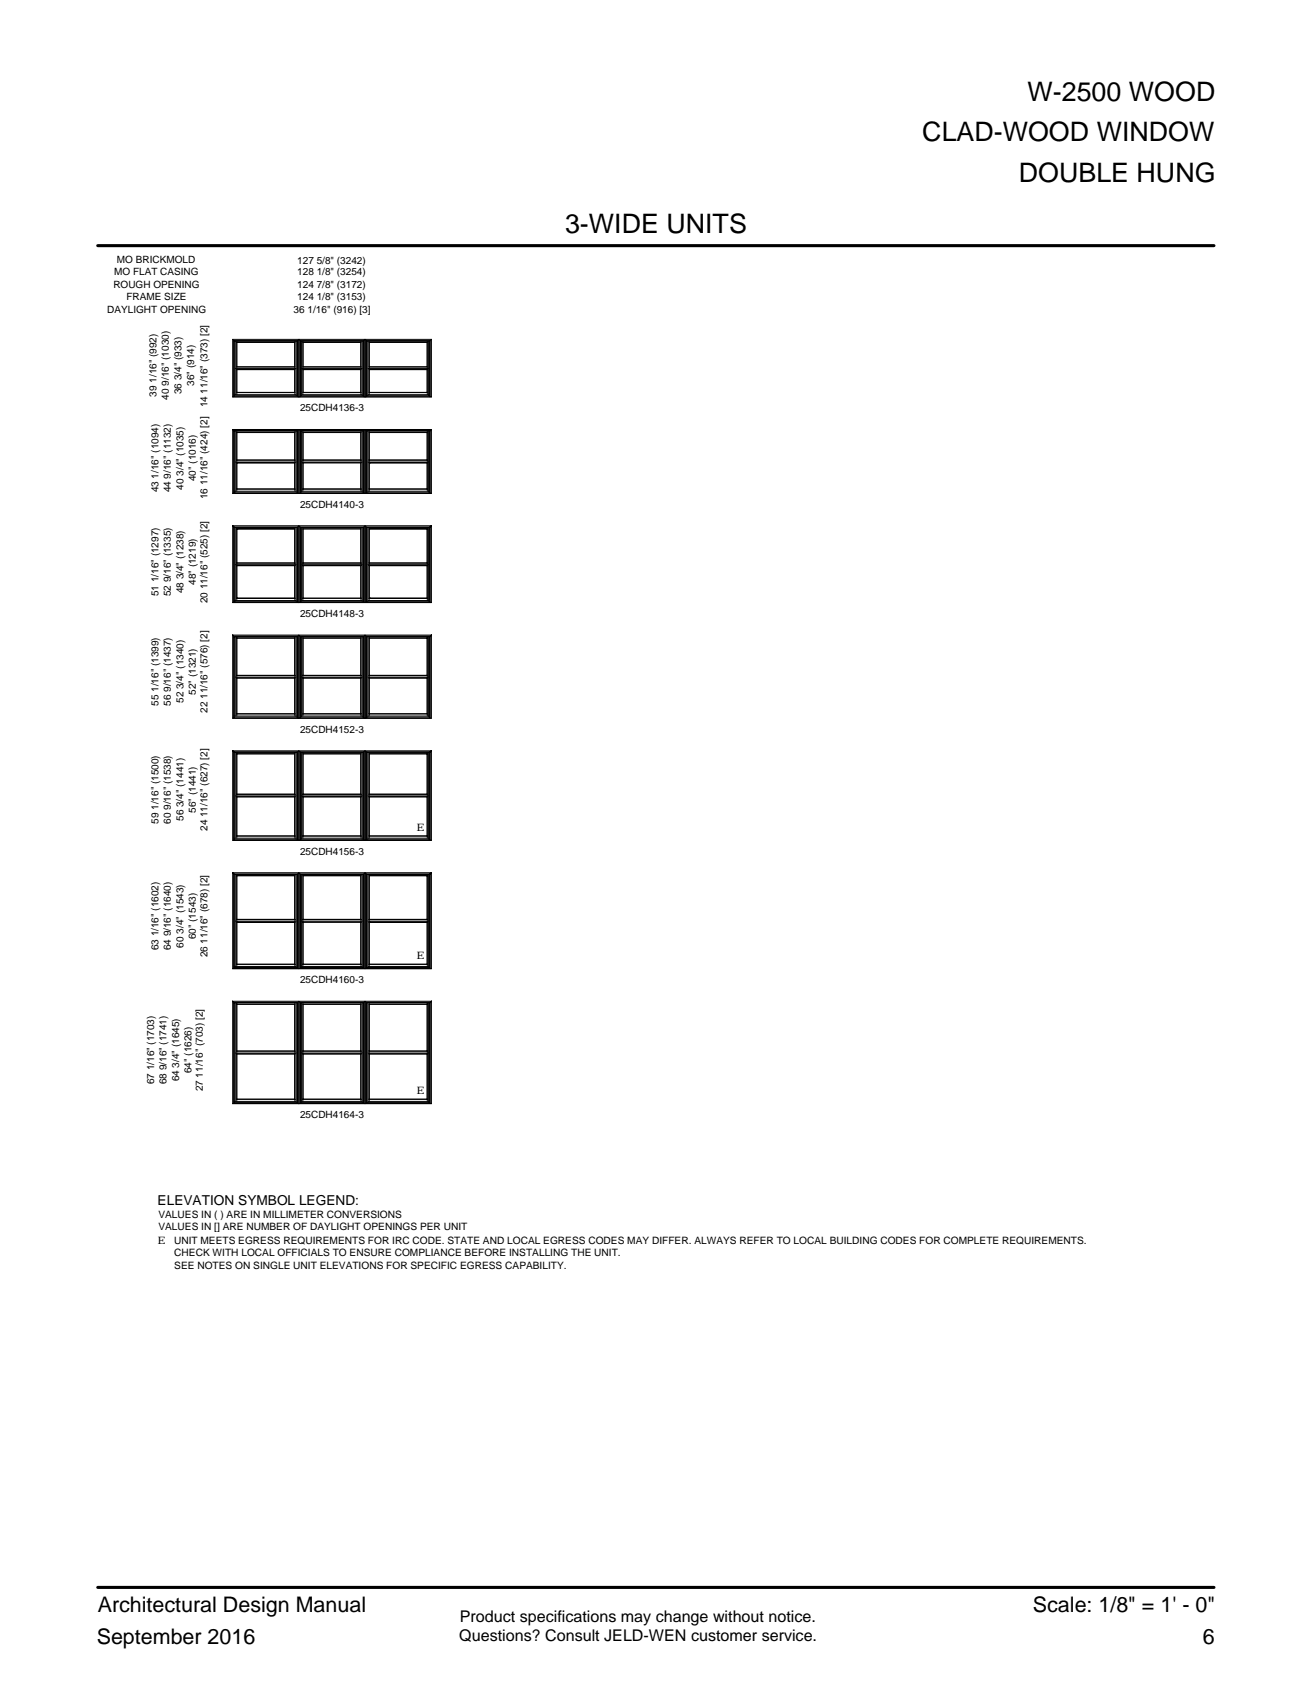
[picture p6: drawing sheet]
<svg xmlns="http://www.w3.org/2000/svg" width="216mm" height="279mm" viewBox="0 0 216 279" stroke-linecap="round" stroke-linejoin="round" font-family="sans-serif">
<g fill="none" stroke="#000" stroke-width=".17">
<path d="M38.5 56.1v9.5h32.8v-9.5M38.5 56.1l.2 .3M38.5 56.1h32.8M38.7 56.4v9.1M38.7 56.4h10.4M38.9 56.4v8.8M39.1 56.4v8.8M39.1 56.6h9.6M48.7 56.6v4M48.8 56.4v8.8M49 56.4v9M49.1 56.4l.1 9.1"/>
<path d="M49.4 56.1l-.3 .3M49.4 56.1v9.5M49.4 56.1l.3 .3M49.7 56.4l-.1 9.1M49.7 56.4h10.4M49.9 56.4v9M50.1 56.4v8.8M50.1 56.6v4M50.1 56.6h9.5M59.6 56.6v4M59.7 56.4v8.8M59.9 56.4v9"/>
<path d="M60.1 56.4v9.1M60.3 56.1l-.2 .3M60.3 56.1v9.5M60.4 56.1l.2 .3M60.4 56.1v9.5M60.6 56.4v9.1M60.6 56.4h10.4M60.8 56.4v9M61 56.6h9.6M61 56.4v8.8M70.6 56.6v4M70.6 56.4v8.8"/>
<path d="M70.9 56.4v9M71 56.4l.1 9.1M71.3 56.1l-.3 .3M38.5 71v10.6h32.8v-10.6M38.5 71l.2 .3M38.5 65.6h10.9M38.5 71h32.8M38.6 65.5l.1-9.1h10.5v9.1M38.6 65.6v-9.3h10.6v9.3M38.7 71.3l-.2-.3 .2 .3M38.7 71.3v10.2h-.1M38.7 65.2h10.3"/>
<path d="M38.7 65.4h10.4M38.7 71.3h10.4M38.9 71.3v10.1M38.9 60.9h10.1M38.9 76.4h10.1M39.1 76.5h.1M39.1 61.1h.1M39.1 61.1h9.7zM39.1 76.5h9.7zM39.1 71.3v9.9M39.1 64.9h9.6M39.1 60.6h9.6"/>
<path d="M39.1 71.5h9.6M48.7 71.5h-9.6v4.5h9.6M48.7 61.1v3.8M48.7 71.5v4.5M48.7 76.5v4.3M48.7 60.6l-9.6 .1M48.7 64.9h-9.6M48.7 76l-9.6 .1M48.8 71.3v9.9M49 71.3v10.1M49.1 71.3v10.2h.1M49.4 71l-.3 .3"/>
<path d="M49.4 71v10.6M49.4 65.6h10.9M49.4 71l.3 .3M49.6 65.6v-9.3h10.6v9.3M49.6 65.5v-9.1h10.5v9.1h.1M49.7 71.3v10.2h-.1M49.7 65.4h10.4M49.7 71.3h10.4M49.9 71.3v10.1M49.9 65.2h10M49.9 60.9h10M49.9 76.4h10"/>
<path d="M50.1 76.5h9.6M50.1 61.1h9.6M50.1 71.3v9.9M50.1 61.1v3.8M50.1 71.5v4.5M50.1 76.5v4.3M50.1 60.6h9.5M50.1 64.9h9.5M50.1 76h9.5M50.1 71.5h9.5M59.6 61.1v3.8M59.6 71.5v4.5"/>
<path d="M59.6 76.5v4.3M59.7 71.3v9.9M59.9 71.3v10.1M60.1 71.3v10.2h.1M60.3 71l-.2 .3M60.3 71v10.6M60.4 65.6h10.9M60.4 71l.2 .3M60.4 71v10.6M60.5 65.5l.1-9.1h10.5v9.1M60.5 65.6v-9.3h10.6v9.3M60.6 71.3v10.2h-.1"/>
<path d="M60.6 65.4h10.4M60.6 71.3h10.4M60.8 71.3v10.1M60.8 65.2h10.1M60.8 60.9h10.1M60.8 76.4h10.1M61 61.1h.1M61 76.5h.1M61 61.1h9.6zM61 76.5h9.6zM61 71.3v9.9M61 64.9h9.6"/>
<path d="M61 60.6h9.6M61 71.5h9.6M61 76h9.6M70.6 76l-9.6 .1M70.6 61.1v3.8M70.6 76.5v4.3M70.6 64.9h-9.6M70.6 60.6l-9.6 .1M70.6 71.5v4.5M70.6 71.5h-9.6M70.6 71.3v9.9M70.9 71.3v10.1"/>
<path d="M71 71.3l.3-.3-.3 .3M71 71.3v10.2h.1M71.3 71l-.3 .3M38.5 86.9l.2 .3M38.5 86.9v12.7h32.8v-12.7M38.5 81.5h10.9M38.5 86.9h32.8M38.5 99.6h10.9M38.6 99.5l.1-12.3h10.5v12.3M38.6 81.5v-10.3h10.6v10.3M38.6 99.6v-12.5h10.6v12.5M38.7 81.5v-10.3h10.5v10.3"/>
<path d="M38.7 87.2l-.2-.3 .2 .3M38.7 87.2v12.3M38.7 81.2h10.3M38.7 81.4h10.4M38.7 87.2h10.4M38.7 99.3h10.3M38.7 99.4h10.4M38.9 87.2v12.2M38.9 93.4h10.1M39.1 87.4h.1M39.1 98.9h.1M39.1 87.4h9.7z"/>
<path d="M39.1 98.9h9.7zM39.1 87.2v12.1M39.1 93.5h9.6M39.1 80.8h9.6M39.1 93.1h9.6M48.7 87.4v5.7M48.7 93.5v5.4M48.7 80.8l-9.6 .1M48.7 93.1h-9.6M48.8 87.2v12.1M49 87.2v12.2M49.1 87.2l.1 12.3"/>
<path d="M49.4 87l-.3 .2M49.4 86.9v12.7M49.4 81.5h10.9M49.4 99.6h10.9M49.4 87l.3 .2M49.6 81.5v-10.3h10.6v10.3M49.6 99.6v-12.5h10.6v12.5M49.6 99.5v-12.3h10.5v12.3h.1M49.6 81.5v-10.3h10.5v10.3M49.7 87.2l-.1 12.3M49.7 81.4h10.4M49.7 87.2h10.4"/>
<path d="M49.7 99.4h10.4M49.9 87.2v12.2M49.9 81.2h10M49.9 99.3h10M49.9 93.4h10M50.1 87.4h9.6M50.1 98.9h9.6M50.1 87.2v12.1M50.1 87.4v5.7M50.1 93.5v5.4M50.1 80.8h9.5M50.1 93.1h9.5"/>
<path d="M50.1 93.5h9.5M59.6 87.4v5.7M59.6 93.5v5.4M59.7 87.2v12.1M59.9 87.2v12.2M60.1 87.2v12.3M60.3 87l-.2 .2M60.3 86.9v12.7M60.4 81.5h10.9M60.4 99.6h10.9M60.4 87l.2 .2M60.4 86.9v12.7"/>
<path d="M60.5 99.5l.1-12.3h10.5v12.3M60.5 81.5v-10.3h10.6v10.3M60.5 99.6v-12.5h10.6v12.5M60.6 81.5v-10.3h10.5v10.3M60.6 87.2v12.3M60.6 81.4h10.4M60.6 87.2h10.4M60.6 99.4h10.4M60.8 87.2v12.2M60.8 81.2h10.1M60.8 99.3h10.1M60.8 93.4h10.1"/>
<path d="M61 98.9h.1M61 87.4h9.6zM61 98.9h9.6zM61 87.4h.1M61 93.5h9.6M61 87.2v12.1M61 80.8h9.6M61 93.1h9.6M70.6 80.8l-9.6 .1M70.6 93.1h-9.6M70.6 87.4v5.7M70.6 93.5v5.4"/>
<path d="M70.6 87.2v12.1M70.9 87.2v12.2M71 87.2l.3-.3-.3 .3M71 87.2l.1 12.3M71.3 86.9l-.3 .3M38.5 105l.2 .3M38.5 105v13.8h32.8v-13.8M38.5 105h32.8M38.5 118.7h10.9M38.6 118.7l.1-13.5h10.5v13.5M38.6 118.7v-13.5h10.6v13.5M38.7 105.3l-.2-.3 .2 .3"/>
<path d="M38.7 105.3v13.3M38.7 105.3h10.4M38.7 118.4h10.3M38.7 118.5h10.4M38.9 105.3v13.1M38.9 111.9h10.1M39.1 105.3v13.1M39.1 112.1h9.6M39.1 105.5h9.6M39.1 118h9.6M39.1 111.6h9.6M48.7 105.5v6.1"/>
<path d="M48.7 112.1v5.9M48.7 118h-9.6M48.7 111.6l-9.6 .1M48.8 105.3v13.1M49 105.3v13.2M49.1 105.3l.1 13.3M49.4 105l-.3 .3M49.4 105v13.8M49.4 118.7h10.9M49.4 105l.3 .3M49.6 118.7v-13.5h10.6v13.5M49.6 118.7v-13.5h10.5v13.5h.1"/>
<path d="M49.7 105.3l-.1 13.3M49.7 105.3h10.4M49.7 118.5h10.4M49.9 105.3v13.2M49.9 118.4h10M49.9 111.9h10M50.1 105.3v13.1M50.1 105.5v6.1M50.1 112.1v5.9M50.1 118h9.5M50.1 111.6h9.5M50.1 112.1h9.5"/>
<path d="M50.1 105.5h9.5M59.6 105.5v6.1M59.6 112.1v5.9M59.7 105.3v13.1M59.9 105.3v13.2M60.1 105.3v13.3M60.3 105l-.2 .3M60.3 105v13.8M60.4 118.7h10.7M60.4 105l.2 .3M60.4 105v13.8M60.5 118.7l.1-13.5h10.5v13.5"/>
<path d="M60.5 118.7v-13.5h10.6v13.6M60.6 105.3v13.3M60.6 105.3h10.4M60.6 118.5h10.4M60.8 105.3v13.2M60.8 118.4h10.1M60.8 111.9h10.1M61 105.5h9.6M61 112.1h9.6M61 105.3v13.1M61 118h9.6M61 111.6h9.6"/>
<path d="M70.6 118h-9.6M70.6 111.6l-9.6 .1M70.6 105.5v6.1M70.6 112.1v5.9M70.6 105.3v13.1M70.9 105.3v13.2M71 105.3l.3-.3-.3 .3M71 105.3l.1 13.3M71.3 105l-.3 .3M38.5 124.1l.2 .3M38.5 124.1v14.9h32.8v-14.9M38.5 124.1h32.8"/>
<path d="M38.6 138.9h10.8M38.7 138.8v-14.5h10.5v14.5M38.7 124.4l-.2-.3 .2 .3M38.7 124.4v14.4h-.1M38.7 124.4h10.4M38.7 138.6h10.3M38.7 138.7h10.4M38.9 124.4v14.2M38.9 131.6h10.1M39.1 124.4v14.2M39.1 131.7l9.6 .1M39.1 124.6h9.6"/>
<path d="M39.1 138.2h9.6M39.1 131.3h9.6M39.1 131.8h9.6M48.7 124.6v6.7M48.7 131.8v6.4M48.7 138.2h-9.6M48.7 131.3h-9.6M48.8 124.4v14.2M49 124.4v14.3M49.1 124.4v14.4h.1M49.1 124.4l.3-.3v14.9M49.2 138.9v-14.6h-10.6v14.7"/>
<path d="M49.4 138.9h10.9M49.4 124.1v14.9M49.4 124.2l.3 .2M49.6 138.9v-14.6h10.6v14.6M49.6 138.8v-14.5h10.5v14.5M49.7 124.4v14.4h-.1M49.7 124.4h10.4M49.7 138.7h10.4M49.9 124.4v14.3M49.9 138.6h10M49.9 131.6h10M50.1 124.4v14.2"/>
<path d="M50.1 124.6v6.7M50.1 131.8v6.4M50.1 138.2h9.5M50.1 131.3h9.5M50.1 131.8h9.5M50.1 124.6h9.5M59.6 124.6v6.7M59.6 131.8v6.4M59.7 124.4v14.2M59.9 124.4v14.3M60.1 124.4v14.4h.1M60.1 124.4l.2-.3v14.9"/>
<path d="M60.4 138.9h10.9M60.4 124.1v14.9M60.4 124.2l.2 .2M60.5 138.9v-14.6h10.6v14.6M60.6 138.8v-14.5h10.5v14.5M60.6 124.4v14.4h-.1M60.6 124.4h10.4M60.6 138.7h10.4M60.8 124.4v14.3M60.8 138.6h10.1M60.8 131.6h10.1M61 124.6h9.6"/>
<path d="M61 131.7l9.6 .1M61 124.4v14.2M61 138.2h9.6M61 131.3h9.6M61 131.8h9.6M70.6 138.2h-9.6M70.6 131.3h-9.6M70.6 124.6v6.7M70.6 131.8v6.4M70.6 124.4v14.2M70.9 124.4v14.3M71 124.4l.3-.3-.3 .3"/>
<path d="M71 124.4v14.4h.1M71.3 124.1l-.3 .3M38.5 144.3l.2 .3M38.5 144.3v15.9h32.8v-15.9M38.5 144.3h32.8M38.7 144.6l-.2-.3 .2 .3M38.7 144.6v15.4M38.7 144.6h10.4M38.7 159.8h10.3M38.7 159.9h10.4M38.9 144.6v15.2M38.9 152.3h10.1"/>
<path d="M39.1 152.5h.1M39.1 152.5h9.7zM39.1 144.6v15.2M39.1 144.8h9.6M39.1 159.4h9.6M39.1 152h9.6M48.7 144.8v7.2M48.7 152.5v6.9M48.7 159.4h-9.6M48.7 152h-9.6M48.8 144.6v15.2M49 144.6v15.3"/>
<path d="M49.1 144.6l.1 15.4M49.4 144.3v15.9M49.4 144.3l-.3 .3M49.4 144.3l.3 .3M49.7 144.6l-.1 15.4M49.7 144.6h10.4M49.7 159.9h10.4M49.9 144.6v15.3M49.9 159.8h10M49.9 152.3h10M50.1 152.5h9.6M50.1 144.6v15.2"/>
<path d="M50.1 144.8v7.2M50.1 152.5v6.9M50.1 159.4h9.5M50.1 152h9.5M50.1 144.8h9.5M59.6 144.8v7.2M59.6 152.5v6.9M59.7 144.6v15.2M59.9 144.6v15.3M60.1 144.6v15.4M60.3 144.3v15.9M60.3 144.3l-.2 .3"/>
<path d="M60.4 144.3v15.9M60.4 144.3l.2 .3M60.6 144.6v15.4M60.6 144.6h10.4M60.6 159.9h10.4M60.8 144.6v15.3M60.8 159.8h10.1M60.8 152.3h10.1M61 152.5h.1M61 152.5h9.6zM61 144.8h9.6M61 144.6v15.2"/>
<path d="M61 159.4h9.6M61 152h9.6M70.6 159.4h-9.6M70.6 152h-9.6M70.6 144.8v7.2M70.6 152.5v6.9M70.6 144.6v15.2M70.9 144.6v15.3M71 144.6l.3-.3-.3 .3M71 144.6l.1 15.4M71.3 144.3l-.3 .3M38.5 165.5l.2 .3"/>
<path d="M38.5 165.5v17h32.8v-17M38.5 160.1h10.9M38.5 165.5h32.8M38.6 160.1l.1-15.6h10.5v15.6M38.6 160.1v-15.6h10.6v15.6M38.7 165.8l-.2-.3 .2 .3M38.7 165.8v16.5M38.7 165.8h10.4M38.9 165.8v16.3M38.9 174.1h10.1M39.1 165.8v16.3M39.1 174.2l9.6 .1"/>
<path d="M39.1 166h9.6M39.1 173.8h9.6M39.1 174.3h9.6M48.7 166v7.8M48.7 174.3v7.4M48.7 173.8h-9.6M48.8 165.8v16.3M49 165.8v16.5M49.1 165.8l.1 16.5M49.4 165.5v17M49.4 165.6l-.3 .2M49.4 160.1h10.9"/>
<path d="M49.4 165.6l.3 .2M49.6 160.1v-15.6h10.6v15.6M49.6 160.1v-15.6h10.5v15.6h.1M49.7 165.8l-.1 16.5M49.7 165.8h10.4M49.9 165.8v16.5M49.9 174.1h10M50.1 165.8v16.3M50.1 166v7.8M50.1 174.3v7.4M50.1 173.8h9.5M50.1 174.3h9.5"/>
<path d="M50.1 166h9.5M59.6 166v7.8M59.6 174.3v7.4M59.7 165.8v16.3M59.9 165.8v16.5M60.1 165.8v16.5M60.3 165.5v17M60.3 165.6l-.2 .2M60.4 160.1h10.9M60.4 165.5v17M60.4 165.6l.2 .2M60.5 160.1l.1-15.6h10.5v15.6"/>
<path d="M60.5 160.1v-15.6h10.6v15.6M60.6 165.8v16.5M60.6 165.8h10.4M60.8 165.8v16.5M60.8 174.1h10.1M61 166h9.6M61 174.2l9.6 .1M61 165.8v16.3M61 173.8h9.6M61 174.3h9.6M70.6 173.8h-9.6M70.6 166v7.8"/>
<path d="M70.6 174.3v7.4M70.6 165.8v16.3M70.9 165.8v16.5M71 165.8l.3-.3-.3 .3M71 165.8l.1 16.5M71.3 165.5l-.3 .3M38.5 182.4h10.9M38.6 182.4l.1-16.7h10.5v16.7M38.6 182.4v-16.7h10.6v16.7M38.7 182.1h10.3M38.7 182.3h10.4M39.1 181.7h9.6"/>
<path d="M48.7 181.7l-9.6 .1M49.4 182.4h10.9M49.6 182.4v-16.7h10.6v16.7M49.6 182.4v-16.7h10.5v16.7h.1M49.7 182.3h10.4M49.9 182.1h10M50.1 181.7h9.5M60.4 182.4h10.9M60.5 182.4l.1-16.7h10.5v16.7M60.5 182.4v-16.7h10.6v16.7M60.6 182.3h10.4M60.8 182.1h10.1"/>
<path d="M61 181.7h9.6M70.6 181.7l-9.6 .1"/>
</g>
<path d="M16.2 40.6h184.5M16.2 262.4h184.5" fill="none" stroke="#000" stroke-width=".51"/>
<g font-size="4.4">
<text x="169.9" y="16.7">W-2500 WOOD</text>
<text x="152.5" y="23.3">CLAD-WOOD WINDOW</text>
<text x="168.4" y="30.1">DOUBLE HUNG</text>
<text x="93.4" y="38.5">3-WIDE UNITS</text>
</g>
<g font-size="3.5">
<text x="16.2" y="266.5">Architectural Design Manual</text>
<text x="170.8" y="266.5">Scale: 1/8&quot; = 1' - 0&quot;</text>
<text x="16" y="271.8">September 2016</text>
<text x="198.9" y="271.8">6</text>
</g>
<g font-size="2.7">
<text x="76" y="268.2">Product specifications may change without notice.</text>
<text x="75.9" y="271.4">Questions? Consult JELD-WEN customer service.</text>
</g>
<text font-size="2.3" x="26.1" y="199.2">ELEVATION SYMBOL LEGEND:</text>
<g font-size="1.7">
<text x="18.7" y="47.6">ROUGH OPENING</text>
<text x="18.9" y="45.5">MO FLAT CASING</text>
<text x="19.3" y="43.5">MO BRICKMOLD</text>
<text x="49.1" y="47.6">124 7/8&quot; (3172)</text>
<text x="49.1" y="45.5">128 1/8&quot; (3254)</text>
<text x="49.1" y="43.6">127 5/8&quot; (3242)</text>
<text x="17.7" y="51.7">DAYLIGHT OPENING</text>
<text x="20.9" y="49.6">FRAME SIZE</text>
<text x="48.5" y="51.7">36 1/16&quot; (916) [3]</text>
<text x="49.1" y="49.6">124 1/8&quot; (3153)</text>
<text x="25.9" y="65.6" transform="rotate(-90 25.9 65.6)">39 1/16&quot; (992)</text>
<text x="30" y="65.2" transform="rotate(-90 30 65.2)">36 3/4&quot; (933)</text>
<text x="32.1" y="63.8" transform="rotate(-90 32.1 63.8)">36&quot; (914)</text>
<text x="27.9" y="66.1" transform="rotate(-90 27.9 66.1)">40 9/16&quot; (1030)</text>
<text x="34.3" y="67.4" transform="rotate(-90 34.3 67.4)">14 11/16&quot; (373) [2]</text>
<text x="49.6" y="68">25CDH4136-3</text>
<text x="26.2" y="81.4" transform="rotate(-90 26.2 81.4)">43 1/16&quot; (1094)</text>
<text x="28.3" y="81.4" transform="rotate(-90 28.3 81.4)">44 9/16&quot; (1132)</text>
<text x="30.3" y="81" transform="rotate(-90 30.3 81)">40 3/4&quot; (1035)</text>
<text x="32.4" y="79.6" transform="rotate(-90 32.4 79.6)">40&quot; (1016)</text>
<text x="34.3" y="82.5" transform="rotate(-90 34.3 82.5)">16 11/16&quot; (424) [2]</text>
<text x="49.6" y="84">25CDH4140-3</text>
<text x="26.2" y="98.6" transform="rotate(-90 26.2 98.6)">51 1/16&quot; (1297)</text>
<text x="28.3" y="98.6" transform="rotate(-90 28.3 98.6)">52 9/16&quot; (1335)</text>
<text x="30.3" y="98.1" transform="rotate(-90 30.3 98.1)">48 3/4&quot; (1238)</text>
<text x="32.4" y="96.7" transform="rotate(-90 32.4 96.7)">48&quot; (1219)</text>
<text x="34.3" y="99.8" transform="rotate(-90 34.3 99.8)">20 11/16&quot; (525) [2]</text>
<text x="49.6" y="102">25CDH4148-3</text>
<text x="26.2" y="116.7" transform="rotate(-90 26.2 116.7)">55 1/16&quot; (1399)</text>
<text x="28.3" y="116.7" transform="rotate(-90 28.3 116.7)">56 9/16&quot; (1437)</text>
<text x="30.3" y="116.2" transform="rotate(-90 30.3 116.2)">52 3/4&quot; (1340)</text>
<text x="32.4" y="114.9" transform="rotate(-90 32.4 114.9)">52&quot; (1321)</text>
<text x="34.3" y="117.9" transform="rotate(-90 34.3 117.9)">22 11/16&quot; (576) [2]</text>
<text x="49.6" y="121.1">25CDH4152-3</text>
<text x="26.2" y="136.2" transform="rotate(-90 26.2 136.2)">59 1/16&quot; (1500)</text>
<text x="28.3" y="136.2" transform="rotate(-90 28.3 136.2)">60 9/16&quot; (1538)</text>
<text x="30.3" y="135.7" transform="rotate(-90 30.3 135.7)">56 3/4&quot; (1441)</text>
<text x="32.4" y="134.4" transform="rotate(-90 32.4 134.4)">56&quot; (1441)</text>
<text x="34.3" y="137.4" transform="rotate(-90 34.3 137.4)">24 11/16&quot; (627) [2]</text>
<text x="68.9" y="137.3">E</text>
<text x="49.6" y="141.3">25CDH4156-3</text>
<text x="32.4" y="155.3" transform="rotate(-90 32.4 155.3)">60&quot; (1543)</text>
<text x="26.2" y="157.1" transform="rotate(-90 26.2 157.1)">63 1/16&quot; (1602)</text>
<text x="28.3" y="157.1" transform="rotate(-90 28.3 157.1)">64 9/16&quot; (1640)</text>
<text x="30.3" y="156.6" transform="rotate(-90 30.3 156.6)">60 3/4&quot; (1543)</text>
<text x="34.3" y="158.3" transform="rotate(-90 34.3 158.3)">26 11/16&quot; (678) [2]</text>
<text x="68.9" y="158.6">E</text>
<text x="49.6" y="162.5">25CDH4160-3</text>
<text x="25.5" y="179.3" transform="rotate(-90 25.5 179.3)">67 1/16&quot; (1703)</text>
<text x="27.5" y="179.3" transform="rotate(-90 27.5 179.3)">68 9/16&quot; (1741)</text>
<text x="29.6" y="178.8" transform="rotate(-90 29.6 178.8)">64 3/4&quot; (1645)</text>
<text x="31.7" y="177.4" transform="rotate(-90 31.7 177.4)">64&quot; (1626)</text>
<text x="33.6" y="180.4" transform="rotate(-90 33.6 180.4)">27 11/16&quot; (703) [2]</text>
<text x="49.6" y="184.8">25CDH4164-3</text>
<text x="68.9" y="180.9">E</text>
<text x="26.2" y="201.3">VALUES IN ( ) ARE IN MILLIMETER CONVERSIONS</text>
<text x="26.2" y="203.4">VALUES IN [] ARE NUMBER OF DAYLIGHT OPENINGS PER UNIT</text>
<text x="26.1" y="205.7">E</text>
<text x="28.8" y="205.7">UNIT MEETS EGRESS REQUIREMENTS FOR IRC CODE. STATE AND LOCAL EGRESS CODES MAY DIFFER. ALWAYS REFER TO LOCAL BUILDING CODES FOR COMPLETE REQUIREMENTS.</text>
<text x="28.8" y="207.7">CHECK WITH LOCAL OFFICIALS TO ENSURE COMPLIANCE BEFORE INSTALLING THE UNIT.</text>
<text x="28.8" y="209.7">SEE NOTES ON SINGLE UNIT ELEVATIONS FOR SPECIFIC EGRESS CAPABILITY.</text>
</g>
</svg>
